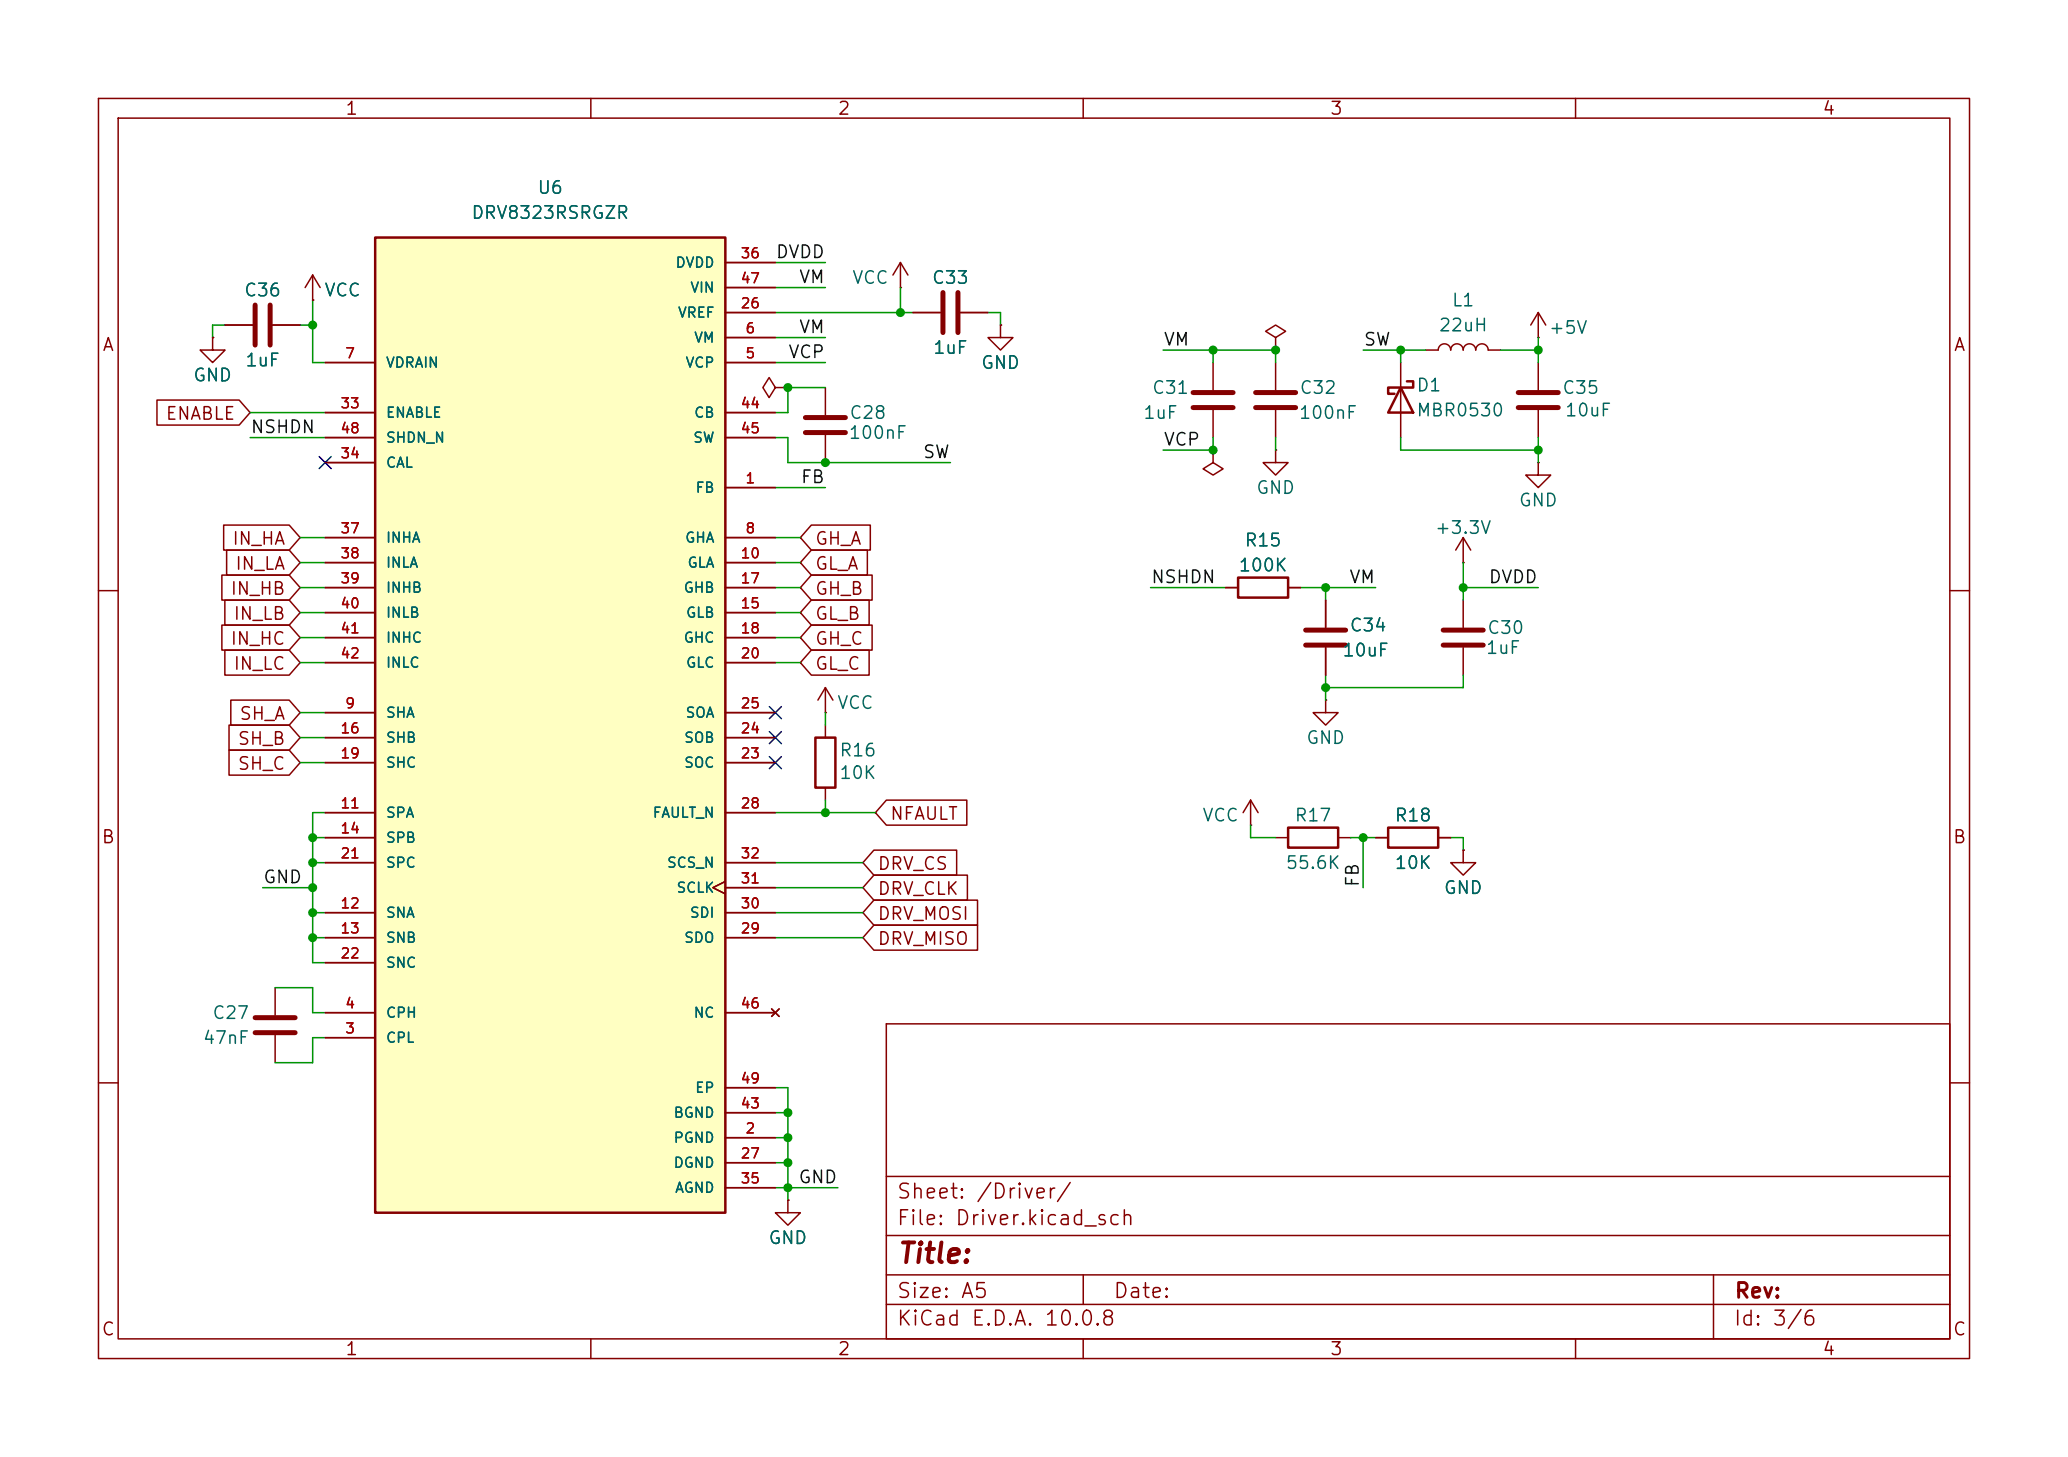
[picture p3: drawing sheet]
<svg xmlns="http://www.w3.org/2000/svg" width="210mm" height="148mm" viewBox="0 0 210 148" stroke-linecap="round" stroke-linejoin="round" font-family="sans-serif">
<g fill="none" stroke="#840000" stroke-width=".15">
<path d="M10 10h190v128h-190zM12 12h186v124h-186zM60 10v2M110 10v2M160 10v2M22.9 33h2.8M27.7 33h2.8M31.7 30.5h.1M31.7 27.9l.8 1.3M31.7 27.9l-.7 1.3M31.7 27.9v2.6M78.7 39.4l-.6-1-.6 1 .6 1 .6-1h1.3"/>
<path d="M80 39.4h.1M91.4 29.2h.1M91.4 26.7l-.7 1.2M91.4 26.7l.8 1.2M91.4 26.7v2.5M92.7 31.8h2.8M97.5 31.8h2.8M101.6 33v1.3h1.3l-1.3 1.3-1.3-1.3h1.3M101.6 33h.1M142.2 36.8v7.7M144.8 35.6h1.2a.64 .64 0 0 1 .7-.7 .64 .64 0 0 1 .6 .7 .64 .64 0 0 1 .7-.7 .64 .64 0 0 1 .6 .7 .64 .64 0 0 1 .6-.7 .64 .64 0 0 1 .7 .7 .64 .64 0 0 1 .6-.7 .64 .64 0 0 1 .6 .7h1.3M156.2 36.8v2.8"/>
<path d="M124.5 59.7h1.2M130.8 59.7h1.3M156.2 47v1.3h1.3l-1.3 1.2-1.3-1.2h1.3M156.2 47h.1M156.2 41.7v2.8M10 60h2M83.8 72.4h.1M83.8 69.9l.8 1.2M83.8 69.9l-.7 1.2M83.8 69.9v2.5M83.8 73.7v1.2M198 60h2"/>
<path d="M83.8 80v1.3M127 83.8h.1M127 81.3l-.8 1.3M127 81.3l.8 1.3M127 81.3v2.5M10 110h2M27.9 100.3v2.8M27.9 105.2v2.8M90 104h108v32h-108zM90 119.5h108M198 110h2M60 136v2"/>
<path d="M90 132.5h108M90 129.5h108M90 125.5h108M110 136v2M110 129.5v3M160 136v2M174 129.5v6.5"/>
</g>
<path d="M25.9 31v4.1M27.4 31v4.1M95.8 29.7v4.1M97.3 29.7v4.1M154.2 39.9h4M154.2 41.4h4M25.9 104.9h4.1M25.9 103.4h4.1" fill="none" stroke="#840000" stroke-width=".51"/>
<path d="M142.2 39.4l1.3 2.5h-2.5zM142.9 38.7h.6v.7h-2.5v.6h.6M125.7 58.7h5.1v2h-5.1zM82.8 74.9h2v5.1h-2z" fill="none" stroke="#840000" stroke-width=".25"/>
<path d="M38.1 24.1h35.6v99.1h-35.6z" fill="#ffffc2"/>
<path d="M38.1 24.1h35.6v99.1h-35.6zM130.8 84.1h5.1v2h-5.1zM141 84.1h5v2h-5z" fill="none" stroke="#840000" stroke-width=".25"/>
<g fill="none" stroke="#840000" stroke-width=".15">
<path d="M21.6 34.3v1.3h1.3l-1.3 1.2-1.3-1.2h1.3M21.6 34.3h.1M22.9 33h2.8M27.7 33h2.8M31.7 30.5h.1M33 36.8h5.1M73.7 36.8h5M73.7 34.3h5M73.7 31.8h5M73.7 26.7h5M73.7 29.2h5M80 39.4h.1"/>
<path d="M83.8 39.4v2.8M92.7 31.8h2.8M97.5 31.8h2.8M101.6 33h.1M123.2 36.8v2.8M129.5 34.3l1.1-.6-1.1-.7-1 .7 1 .6v1.3M129.5 35.6h.1M129.5 36.8v2.8M156.2 34.3h.1M156.2 31.8l.8 1.2M156.2 31.8l-.8 1.2M156.2 31.8v2.5"/>
<path d="M15.9 40.6h8.4l1.1 1.3-1.1 1.3h-8.4zM22.5 58.4h6.9l1.1 1.3-1.1 1.3h-6.9zM22.7 53.3h6.7l1.1 1.3-1.1 1.3h-6.7zM23 55.9h6.4l1.1 1.3-1.1 1.2h-6.4zM33 54.6h5.1M33 57.2h5.1M33 59.7h5.1M33 41.9h5.1M33 47h5.1M33 44.5h5.1M73.7 49.5h5M73.7 54.6h5"/>
<path d="M73.7 57.2h5M73.7 59.7h5M73.7 41.9h5M73.7 44.5h5M82.4 58.4h6.2v2.6h-6.2l-1.1-1.3zM82.4 53.3h6v2.6h-6l-1.1-1.3zM82.4 55.9h5.7v2.5h-5.7l-1.1-1.2zM83.8 44.2v2.8M123.2 45.7v1.3l1 .6-1 .7-1-.7 1-.6M123.2 45.7h.1M123.2 41.7v2.8M124.5 59.7h1.2"/>
<path d="M129.5 45.7v1.3h1.3l-1.3 1.3-1.2-1.3h1.2M129.5 45.7h.1M129.5 41.7v2.8M130.8 59.7h1.3M148.6 57.2h.1M148.6 54.6v2.6M148.6 54.6l-.8 1.3M148.6 54.6l.8 1.3M22.5 63.5h6.9l1.1 1.3-1.1 1.2h-6.9zM22.8 61h6.6l1.1 1.2-1.1 1.3h-6.6zM22.8 66h6.6l1.1 1.3-1.1 1.3h-6.6zM23.3 73.7h6.1l1.1 1.2-1.1 1.3h-6.1z"/>
<path d="M23.3 76.2h6.1l1.1 1.3-1.1 1.2h-6.1zM23.4 71.1h6l1.1 1.3-1.1 1.3h-6zM33 72.4h5.1M33 62.2h5.1M33 74.9h5.1M33 64.8h5.1M33 77.5h5.1M33 67.3h5.1M73.7 72.4h5M73.7 62.2h5M73.7 74.9h5M73.7 64.8h5"/>
<path d="M73.7 77.5h5M73.7 67.3h5M82.4 66h5.9v2.6h-5.9l-1.1-1.3zM82.4 63.5h6.2v2.5h-6.2l-1.1-1.2zM82.4 61h5.9v2.5h-5.9l-1.1-1.3zM134.6 71.1v1.3h1.3l-1.3 1.3-1.3-1.3h1.3M134.6 71.1h.1M134.6 61v2.8M134.6 65.8v2.8M148.6 61v2.8M148.6 65.8v2.8M33 82.6h5.1"/>
<path d="M33 92.7h5.1M33 95.3h5.1M33 85.1h5.1M33 87.6h5.1M33 97.8h5.1M73.7 89.5l-1.3 .7 1.3 .6M73.7 82.6h5M73.7 92.7h5M73.7 95.3h5M73.7 87.6h5M73.7 90.2h5M88.7 94h10.6v2.5h-10.6l-1.1-1.2z"/>
<path d="M88.7 86.4h8.5v2.5h-8.5l-1.1-1.3zM88.7 88.9h9.5v2.5h-9.5l-1.1-1.2zM88.7 91.4h10.6v2.6h-10.6l-1.1-1.3zM90 81.3h8.2v2.5h-8.2l-1.1-1.2zM129.5 85.1h1.3M135.9 85.1h1.3M139.7 85.1h1.3M146 85.1h1.3M148.6 86.4v1.2h1.3l-1.3 1.3-1.3-1.3h1.3M148.6 86.4h.1M33 105.4h5.1M33 102.9h5.1"/>
<path d="M73.7 115.6h5M73.7 102.9h5M73.7 118.1h5M73.7 113h5M73.7 110.5h5M78.4 102.5l.7 .8M79.1 102.5l-.7 .8M73.7 120.7h5M80 121.9v1.3h1.3l-1.3 1.3-1.3-1.3h1.3M80 121.9h.1"/>
</g>
<path d="M121.2 39.9h4M127.5 39.9h4.1M81.8 43.9h4.1M81.8 42.4h4.1M121.2 41.4h4M127.5 41.4h4.1M132.6 65.5h4.1M132.6 64h4.1M146.6 65.5h4M146.6 64h4" fill="none" stroke="#840000" stroke-width=".51"/>
<g fill="none" stroke="#009600" stroke-width=".15">
<path d="M22.9 33h-1.3v1.3M30.5 33h1.2M31.7 30.5v6.3h1.3M78.7 36.8h5.1M78.7 31.8h14M78.7 29.2h5.1M78.7 26.7h5.1M78.7 34.3h5.1M83.8 39.4h-3.8v2.5h-1.3M91.4 29.2v2.6M100.3 31.8h1.3v1.2M118.1 35.6h11.4v1.2"/>
<path d="M123.2 35.6v1.2M138.4 35.6h6.4M142.2 35.6v1.2M152.4 35.6h3.8M156.2 34.3v2.5M25.4 41.9h7.6M25.4 44.5h7.6M30.5 59.7h2.5M30.5 54.6h2.5M30.5 57.2h2.5M78.7 44.5h1.3v2.5h16.5M78.7 59.7h2.6"/>
<path d="M78.7 54.6h2.6M78.7 57.2h2.6M78.7 49.5h5.1M116.8 59.7h7.7M123.2 44.5v1.2h-5.1M129.5 44.5v1.2M132.1 59.7h7.6M134.6 59.7v1.3M142.2 44.5v1.2h14M148.6 59.7h7.6M148.6 57.2v3.8M156.2 44.5v2.5"/>
<path d="M30.5 62.2h2.5M30.5 64.8h2.5M30.5 67.3h2.5M30.5 77.5h2.5M30.5 72.4h2.5M30.5 74.9h2.5M78.7 62.2h2.6M78.7 64.8h2.6M78.7 67.3h2.6M83.8 72.4v1.3M134.6 68.6v2.5M148.6 68.6v1.3h-14"/>
<path d="M26.7 90.2h5M31.7 87.6h1.3M31.7 85.1h1.3M31.7 92.7h1.3M31.7 95.3h1.3M33 82.6h-1.3v15.2h1.3M78.7 87.6h8.9M78.7 92.7h8.9M78.7 95.3h8.9M78.7 90.2h8.9M78.7 82.6h10.2M83.8 81.3v1.3"/>
<path d="M127 83.8v1.3h2.5M137.2 85.1h2.5M138.4 85.1v5.1M147.3 85.1h1.3v1.3M27.9 100.3h3.8v2.6h1.3M33 105.4h-1.3v2.6h-3.8M78.7 110.5h1.3v11.4M78.7 113h1.3M78.7 118.1h1.3M78.7 115.6h1.3M78.7 120.7h6.4"/>
</g>
<path d="M32.4 46.4l1.2 1.2M33.6 46.4l-1.2 1.2M78.1 76.9l1.2 1.2M78.1 74.3l1.2 1.2M78.1 71.8l1.2 1.2M79.3 76.9l-1.2 1.2M79.3 74.3l-1.2 1.2M79.3 71.8l-1.2 1.2" fill="none" stroke="#000084" stroke-width=".15"/>
<g fill="#009600">
<circle cx="123.2" cy="35.6" r=".46"/>
<circle cx="83.8" cy="47" r=".46"/>
<circle cx="80" cy="39.4" r=".46"/>
<circle cx="123.2" cy="45.7" r=".46"/>
<circle cx="91.4" cy="31.8" r=".46"/>
<circle cx="31.7" cy="85.1" r=".46"/>
<circle cx="31.7" cy="33" r=".46"/>
<circle cx="134.6" cy="59.7" r=".46"/>
<circle cx="138.4" cy="85.1" r=".46"/>
<circle cx="148.6" cy="59.7" r=".46"/>
<circle cx="134.6" cy="69.9" r=".46"/>
<circle cx="80" cy="115.6" r=".46"/>
<circle cx="31.7" cy="92.7" r=".46"/>
<circle cx="31.7" cy="95.3" r=".46"/>
<circle cx="31.7" cy="87.6" r=".46"/>
<circle cx="31.7" cy="90.2" r=".46"/>
<circle cx="80" cy="120.7" r=".46"/>
<circle cx="80" cy="118.1" r=".46"/>
<circle cx="80" cy="113" r=".46"/>
<circle cx="83.8" cy="82.6" r=".46"/>
<circle cx="142.2" cy="35.6" r=".46"/>
<circle cx="156.2" cy="45.7" r=".46"/>
<circle cx="156.2" cy="35.6" r=".46"/>
<circle cx="129.5" cy="35.6" r=".46"/>
</g>
<text font-size="2" fill="#840000" x="91" y="128.8">Title:</text>
<g font-size="1.5" fill="#840000">
<text x="91" y="124.8">File: Driver.kicad_sch</text>
<text x="91" y="122.1">Sheet: /Driver/</text>
<text x="91" y="135">KiCad E.D.A. 10.0.8</text>
<text x="91" y="132.2">Size: A5</text>
<text x="113" y="132.2">Date:</text>
<text x="176" y="135">Id: 3/6</text>
<text x="176.1" y="132.2">Rev:</text>
</g>
<g font-size="1.3" fill="#840000">
<text x="35" y="12">1</text>
<text x="85" y="12">2</text>
<text x="135" y="12">3</text>
<text x="185" y="12">4</text>
<text x="10.3" y="36">A</text>
<text x="198.3" y="36">A</text>
<text x="16.7" y="43">ENABLE</text>
<text x="23.5" y="55.7">IN_HA</text>
<text x="23.8" y="58.2">IN_LA</text>
<text x="82.7" y="55.7">GH_A</text>
<text x="82.7" y="58.2">GL_A</text>
<text x="23.3" y="65.8">IN_HC</text>
<text x="23.3" y="60.7">IN_HB</text>
<text x="23.6" y="63.3">IN_LB</text>
<text x="82.7" y="65.8">GH_C</text>
<text x="82.7" y="60.7">GH_B</text>
<text x="82.7" y="63.3">GL_B</text>
<text x="23.6" y="68.4">IN_LC</text>
<text x="82.7" y="68.4">GL_C</text>
<text x="24" y="76">SH_B</text>
<text x="24.2" y="73.4">SH_A</text>
<text x="24" y="78.5">SH_C</text>
<text x="90.3" y="83.6">NFAULT</text>
<text x="10.2" y="86">B</text>
<text x="89" y="88.7">DRV_CS</text>
<text x="198.2" y="86">B</text>
<text x="89" y="91.2">DRV_CLK</text>
<text x="89" y="93.8">DRV_MOSI</text>
<text x="89" y="96.3">DRV_MISO</text>
<text x="10.2" y="136">C</text>
<text x="35" y="138">1</text>
<text x="85" y="138">2</text>
<text x="135" y="138">3</text>
<text x="185" y="138">4</text>
<text x="198.2" y="136">C</text>
</g>
<g font-size="1.3" fill="#006464">
<text x="47.8" y="22.6">DRV8323RSRGZR</text>
<text x="54.5" y="20">U6</text>
<text x="86.5" y="29.2">VCC</text>
<text x="94.5" y="29.2">C33</text>
<text x="24.7" y="30.4">C36</text>
<text x="32.9" y="30.4">VCC</text>
<text x="146" y="34">22uH</text>
<text x="147.3" y="31.4">L1</text>
<text x="157.2" y="34.2">+5V</text>
<text x="19.5" y="39.1">GND</text>
<text x="24.8" y="37.5">1uF</text>
<text x="94.7" y="36.3">1uF</text>
<text x="99.5" y="37.8">GND</text>
<text x="116.9" y="40.3">C31</text>
<text x="131.9" y="40.3">C32</text>
<text x="143.7" y="40.1">D1</text>
<text x="158.6" y="40.3">C35</text>
<text x="86.1" y="44.9">100nF</text>
<text x="86.2" y="42.9">C28</text>
<text x="116" y="42.9">1uF</text>
<text x="131.8" y="42.9">100nF</text>
<text x="143.7" y="42.6">MBR0530</text>
<text x="158.8" y="42.6">10uF</text>
<text x="127.5" y="50.5">GND</text>
<text x="154.1" y="51.8">GND</text>
<text x="125.7" y="58.4">100K</text>
<text x="126.3" y="55.8">R15</text>
<text x="145.6" y="54.6">+3.3V</text>
<text x="137" y="64.5">C34</text>
<text x="150.9" y="64.7">C30</text>
<text x="136.2" y="67">10uF</text>
<text x="150.8" y="66.7">1uF</text>
<text x="84.9" y="72.3">VCC</text>
<text x="85.2" y="77.2">R16</text>
<text x="132.6" y="75.9">GND</text>
<text x="85.2" y="79.4">10K</text>
<text x="122" y="83.8">VCC</text>
<text x="131.4" y="83.8">R17</text>
<text x="141.5" y="83.8">R18</text>
<text x="130.5" y="88.6">55.6K</text>
<text x="141.5" y="88.6">10K</text>
<text x="146.5" y="91.1">GND</text>
<text x="20.5" y="106.4">47nF</text>
<text x="21.5" y="103.8">C27</text>
<text x="77.9" y="126.7">GND</text>
</g>
<g font-size="1.3" fill="#0f0f0f">
<text x="78.7" y="26.5">DVDD</text>
<text x="81.1" y="29.1">VM</text>
<text x="81.1" y="34.2">VM</text>
<text x="118.1" y="35.4">VM</text>
<text x="138.4" y="35.4">SW</text>
<text x="80" y="36.7">VCP</text>
<text x="25.4" y="44.3">NSHDN</text>
<text x="93.6" y="46.9">SW</text>
<text x="118.1" y="45.6">VCP</text>
<text x="81.2" y="49.4">FB</text>
<text x="116.8" y="59.6">NSHDN</text>
<text x="136.9" y="59.6">VM</text>
<text x="151.1" y="59.6">DVDD</text>
<text x="26.6" y="90">GND</text>
<text x="138.3" y="90.2" transform="rotate(-90 138.3 90.2)">FB</text>
<text x="81" y="120.5">GND</text>
</g>
<g font-size="1" fill="#006464">
<text x="68.5" y="27.4">DVDD</text>
<text x="70" y="30">VIN</text>
<text x="68.8" y="32.5">VREF</text>
<text x="70.4" y="35.1">VM</text>
<text x="39.1" y="37.6">VDRAIN</text>
<text x="69.5" y="37.6">VCP</text>
<text x="39.1" y="42.7">ENABLE</text>
<text x="39.1" y="47.8">CAL</text>
<text x="39.1" y="45.2">SHDN_N</text>
<text x="70.3" y="45.2">SW</text>
<text x="70.4" y="42.7">CB</text>
<text x="70.6" y="50.3">FB</text>
<text x="39.1" y="55.4">INHA</text>
<text x="39.1" y="57.9">INLA</text>
<text x="69.5" y="55.4">GHA</text>
<text x="69.7" y="57.9">GLA</text>
<text x="39.1" y="60.5">INHB</text>
<text x="39.1" y="63">INLB</text>
<text x="39.1" y="65.5">INHC</text>
<text x="69.3" y="60.5">GHB</text>
<text x="69.3" y="65.5">GHC</text>
<text x="69.6" y="63">GLB</text>
<text x="39.1" y="68.1">INLC</text>
<text x="69.6" y="68.1">GLC</text>
<text x="39.1" y="73.2">SHA</text>
<text x="39.1" y="75.7">SHB</text>
<text x="69.4" y="75.7">SOB</text>
<text x="69.5" y="73.2">SOA</text>
<text x="39.1" y="83.3">SPA</text>
<text x="39.1" y="78.2">SHC</text>
<text x="66.2" y="83.3">FAULT_N</text>
<text x="69.4" y="78.2">SOC</text>
<text x="39.1" y="85.9">SPB</text>
<text x="39.1" y="88.4">SPC</text>
<text x="67.7" y="88.4">SCS_N</text>
<text x="39.1" y="93.5">SNA</text>
<text x="68.6" y="90.9">SCLK</text>
<text x="70" y="93.5">SDI</text>
<text x="39.1" y="96">SNB</text>
<text x="39.1" y="98.6">SNC</text>
<text x="69.4" y="96">SDO</text>
<text x="39.1" y="106.2">CPL</text>
<text x="39.1" y="103.6">CPH</text>
<text x="70.4" y="103.6">NC</text>
<text x="68.3" y="113.8">BGND</text>
<text x="70.5" y="111.3">EP</text>
<text x="68.3" y="116.3">PGND</text>
<text x="68.3" y="118.9">DGND</text>
<text x="68.5" y="121.4">AGND</text>
</g>
<g font-size="1" fill="#a90000">
<text x="75.1" y="26.5">36</text>
<text x="75.1" y="29">47</text>
<text x="75.1" y="31.6">26</text>
<text x="75.6" y="34.1">6</text>
<text x="34.5" y="41.7">33</text>
<text x="35" y="36.6">7</text>
<text x="75.1" y="41.7">44</text>
<text x="75.6" y="36.6">5</text>
<text x="34.5" y="46.8">34</text>
<text x="34.5" y="44.3">48</text>
<text x="75.1" y="44.3">45</text>
<text x="75.6" y="49.3">1</text>
<text x="34.5" y="54.4">37</text>
<text x="34.5" y="57">38</text>
<text x="34.5" y="59.5">39</text>
<text x="75.1" y="57">10</text>
<text x="75.1" y="59.5">17</text>
<text x="75.6" y="54.4">8</text>
<text x="34.5" y="62">40</text>
<text x="34.5" y="64.6">41</text>
<text x="75.1" y="62">15</text>
<text x="75.1" y="64.6">18</text>
<text x="34.5" y="67.1">42</text>
<text x="75.1" y="67.1">20</text>
<text x="34.5" y="74.7">16</text>
<text x="34.5" y="77.3">19</text>
<text x="35" y="72.2">9</text>
<text x="75.1" y="77.3">23</text>
<text x="75.1" y="74.7">24</text>
<text x="75.1" y="72.2">25</text>
<text x="34.5" y="82.4">11</text>
<text x="75.1" y="82.4">28</text>
<text x="34.5" y="84.9">14</text>
<text x="34.5" y="87.4">21</text>
<text x="75.1" y="90">31</text>
<text x="75.1" y="87.4">32</text>
<text x="34.5" y="92.5">12</text>
<text x="34.5" y="95.1">13</text>
<text x="75.1" y="95.1">29</text>
<text x="75.1" y="92.5">30</text>
<text x="34.5" y="97.6">22</text>
<text x="35" y="105.2">3</text>
<text x="35" y="102.7">4</text>
<text x="75.1" y="102.7">46</text>
<text x="75.1" y="112.8">43</text>
<text x="75.1" y="110.3">49</text>
<text x="75.1" y="117.9">27</text>
<text x="75.6" y="115.4">2</text>
<text x="75.1" y="120.5">35</text>
</g>
</svg>
